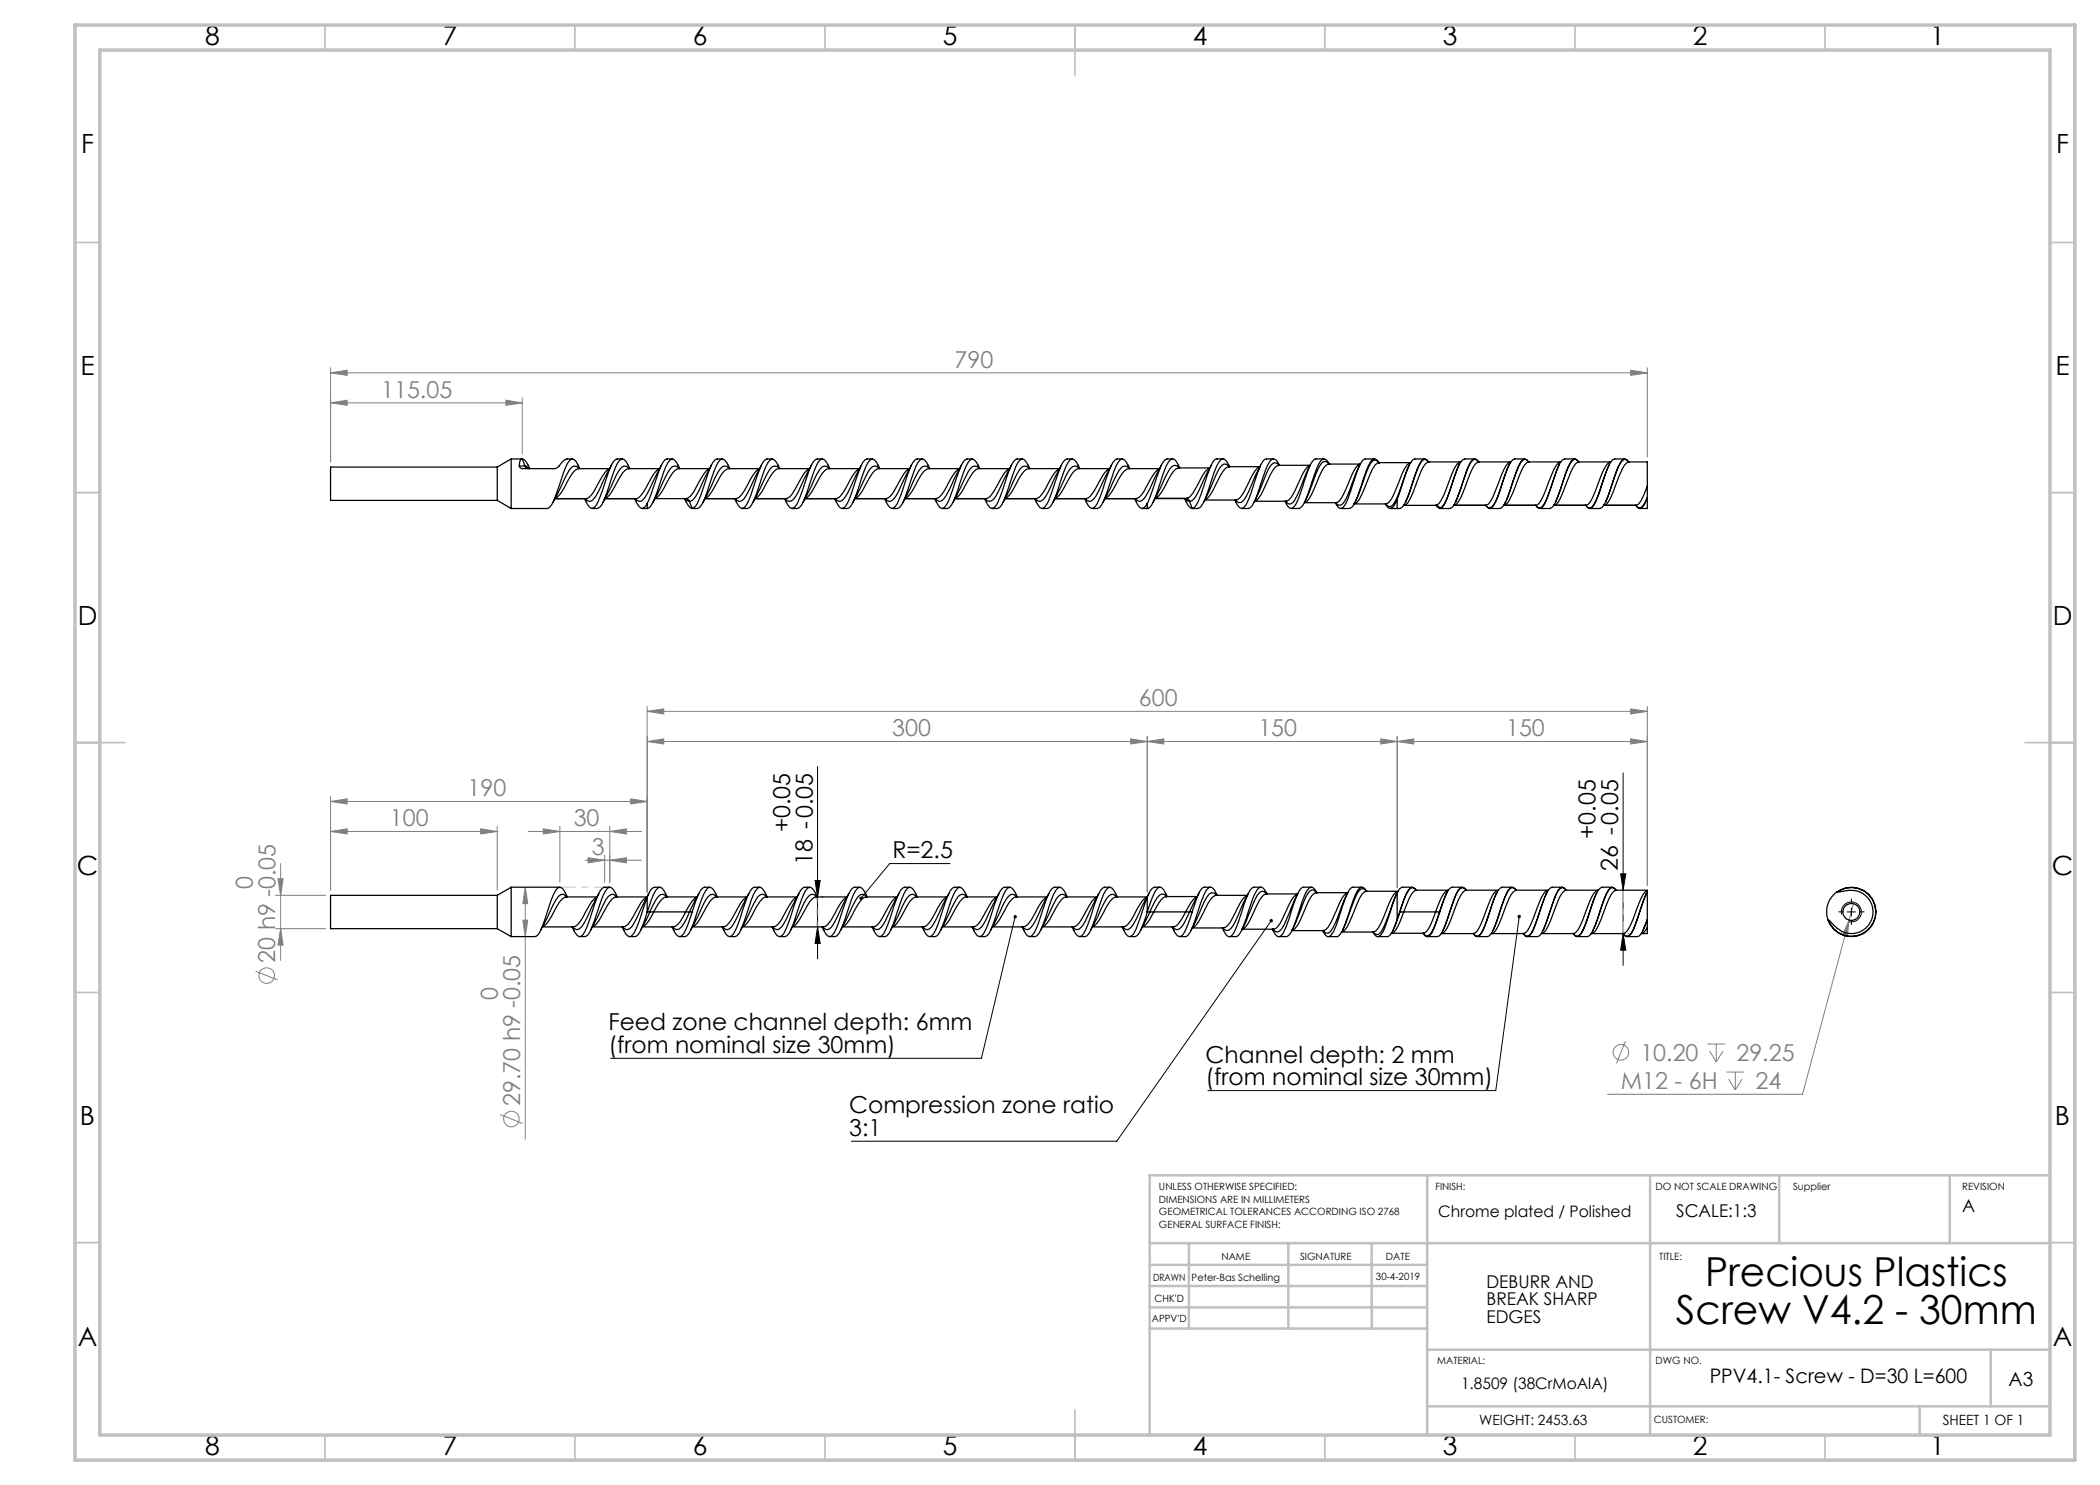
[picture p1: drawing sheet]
<svg xmlns="http://www.w3.org/2000/svg" width="420mm" height="297mm" viewBox="0 0 420 297" stroke-linecap="round" stroke-linejoin="round" font-family="sans-serif">
<g fill="none" stroke="#808080" stroke-width=".2">
<path d="M66.1 74.6l3.3-.6v1.1zM66.1 73.6v18.8M66.1 74.6h263.4M104.5 79.5v11.3M326.1 74l3.4 .6-3.4 .5zM329.5 73.6v17.8M66.1 80.6l3.3-.6v1.1zM66.1 80.6h38.4M101.2 80l3.3 .6-3.3 .5zM66.1 159.3v18.7M126.2 159.8l3.2 .5-3.2 .5zM129.4 148.3l3.4-.5v1z"/>
<path d="M129.4 148.3h200.1M129.4 142.3l3.4-.5v1zM129.4 141.3v37.1M129.4 142.3h200.1M226.1 147.8l3.3 .5-3.3 .5zM229.4 148.3l3.4-.5v1zM229.4 147.3v31.1M276.2 147.8l3.2 .5-3.2 .5zM279.4 148.3l3.4-.5v1zM279.4 147.3v30.2M326.1 147.8l3.4 .5-3.4 .5zM326.1 141.8l3.4 .5-3.4 .5z"/>
<path d="M329.5 141.3v35.8M55.1 179.1h10M55.6 175.8h1l-.5 3.3zM56.1 172.7v19.4M66.1 166.3l3.3-.5v1zM66.1 160.3l3.3-.5v1zM66.1 166.3h33.3M66.1 160.3h63.3M96.1 165.8l3.3 .5-3.3 .5zM99.4 165.3v12.7M105.1 177.4l.5 3.3h-1zM105.1 177.4v50.4"/>
<path d="M105.6 166.3h22.7M108.7 165.8l3.3 .5-3.3 .5zM112 165.3v11.2M117.1 172h11.2M117.6 171.6l3.3 .4-3.3 .6zM120.9 171.1v5.4M122 166.3l3.3-.5v1zM122 172l3.3-.4v1zM122 165.3v11.2M51.1 194.2l4.5 1.8M55.1 185.7h10M56.1 185.7l.5 3.3h-1z"/>
<path d="M104.6 184h1l-.5 3.3zM369.8 184l-.3 3.4-1-.3zM370.7 180.8l-10.2 38.1h-39M325.1 208.2l-1.8 4.5M341.5 208.8h3.5M341.9 210.2l1.4 2.2M343.3 208.8v3.6M344.6 210.2l-1.3 2.2M345.3 214.4h3.5M345.7 215.8l1.4 2.2M347.1 214.4v3.6M348.4 215.8l-1.3 2.2"/>
<path d="M100 222.9l4.5 1.8"/>
<circle cx="53.3" cy="195.1" r="1.55"/>
<circle cx="324.2" cy="210.5" r="1.55"/>
<circle cx="102.3" cy="223.8" r="1.56"/>
</g>
<g fill="none" stroke="#000" stroke-width=".2">
<path d="M163.5 153.3v38.5M324.6 154.6v38.5M163 176.1h1l-.5 3.3zM164.4 179.4h.1M190 172.7h-12.1l-5.7 7M324.1 174.8h1.1l-.6 3.2zM325.6 178h.1M163.5 185.4l.5 3.3h-1zM164.4 185.4h.1M203 183.3l-6.7 28.4h-74.2M254.2 184.1l-30.9 44.1h-53M303.8 183.3l-4.6 34.8h-57.6"/>
<path d="M324.6 186.7l.6 3.3h-1.1zM325.6 186.7h.1M368.3 182.9a2 2 0 0 1 1.8-2.5 2 2 0 0 1 2.2 2.2 2 2 0 0 1-2.6 1.7M369.4 182.4h1.7M370.3 181.6v1.6"/>
</g>
<path d="M324.6 186.7v-8.7" fill="none" stroke="#c0c0c0" stroke-width=".2" stroke-dasharray="15.2 1.3 1.3 1.3" stroke-dashoffset="12.8"/>
<path d="M163.4 179.4v6" fill="none" stroke="#c0c0c0" stroke-width=".2" stroke-dasharray="15.2 1.3 1.3 1.3" stroke-dashoffset="14.1"/>
<path d="M112 177.4h10" fill="none" stroke="#c0c0c0" stroke-width=".2" stroke-dasharray="15.2 1.3 1.3 1.3" stroke-dashoffset="12.1"/>
<g fill="none" stroke="#c0c0c0" stroke-width=".35">
<path d="M65 5v5M115 5v5M165 5v5M215 5v10M265 5v5M315 5v5M365 5v5M15 48.5h5M410 48.5h5M15 98.5h5M410 98.5h5M15 148.5h10"/>
<path d="M405 148.5h10M15 198.5h5M410 198.5h5M15 248.5h5M410 248.5h5M65 287v5M115 287v5M165 287v5M215 282v10M265 287v5M315 287v5M365 287v5"/>
</g>
<g fill="none" stroke="#c0c0c0" stroke-width=".5">
<path d="M285.4 235.1v51.8M330 235.1v52M355.8 235.1v13.5M390 235.1v13.5M409.9 235.1h-180v51.9M229.9 248.6h180M229.9 257.2h55.5M229.9 253h55.5M237.8 248.6v17.1M257.7 248.6v17.1M274.3 248.6l.1 17.1M229.9 265.7h55.5"/>
<path d="M229.9 261.5h55.5M285.4 269.9h124.6M398.1 269.9v11.4M285.4 281.3h124.5M383.9 281.3v5.7"/>
</g>
<path d="M15 5h400v287h-400zM20 10h390v277h-390z" fill="none" stroke="#c0c0c0" stroke-width=".7"/>
<path d="M368.6 182.4h-.8M370.3 180.7v-.9M370.3 184v.9M372 182.4h.8" fill="none" stroke="#000" stroke-width=".2" stroke-dasharray="15.2 1.3 1.3 1.3"/>
<g fill="#000">
<path d="M163 176.1h1l-.5 3.3zM163.5 185.4l.5 3.3h-1z"/>
<path d="M254 183.9a.33 .33 0 0 0 0 .5 .33 .33 0 0 0 .5 0 .33 .33 0 0 0-.1-.5l-.2 .2 .2-.2zM202.8 183.1a.34 .34 0 0 0 0 .5 .34 .34 0 0 0 .5-.1 .34 .34 0 0 0-.2-.5l-.1 .3 .1-.3zM172 179.4l-.1 .1 .1 .4 .2-.2-.2 .2a.34 .34 0 0 0 .5 0 .34 .34 0 0 0 0-.5 .34 .34 0 0 0-.5 0zM303.6 183a.35 .35 0 0 0 0 .6 .35 .35 0 0 0 .5-.1 .35 .35 0 0 0-.2-.5l-.1 .3 .1-.3z"/>
<path d="M324.6 186.7l.6 3.3h-1.1zM324.1 174.8h1.1l-.6 3.2z"/>
</g>
<g fill="#808080">
<path d="M108.7 165.8l3.3 .5-3.3 .5zM122 166.3l3.3-.5v1z"/>
<path d="M96.1 165.8l3.3 .5-3.3 .5zM66.1 166.3l3.3-.5v1zM122 172l3.3-.4v1zM117.6 171.6l3.3 .4-3.3 .6zM101.2 80l3.3 .6-3.3 .5zM66.1 80.6l3.3-.6v1.1z"/>
<path d="M66.1 160.3l3.3-.5v1zM126.2 159.8l3.2 .5-3.2 .5zM129.4 148.3l3.4-.5v1zM226.1 147.8l3.3 .5-3.3 .5zM369.8 184l-1.3 3.1 1 .3z"/>
<path d="M66.1 74.6l3.3-.6v1.1zM326.1 74l3.4 .6-3.4 .5z"/>
<path d="M276.2 147.8l3.2 .5-3.2 .5zM229.4 148.3l3.4-.5v1z"/>
<path d="M279.4 148.3l3.4-.5v1zM326.1 147.8l3.4 .5-3.4 .5z"/>
<path d="M326.1 141.8l3.4 .5-3.4 .5zM129.4 142.3l3.4-.5v1z"/>
<path d="M56.1 185.7l.5 3.3h-1zM55.6 175.8h1l-.5 3.3z"/>
<path d="M105.1 177.4l.5 3.3h-1zM104.6 184h1l-.5 3.3z"/>
</g>
<g fill="none" stroke="#000" stroke-width=".25">
<path d="M99.4 93.4v6.7M99.4 93.4h-33.3v6.7h33.3M102.2 91.8v9.9M102.2 91.8h2.3M102.2 91.8l-2.8 1.6M103.9 93.2h1.1M104.5 91.8a2.84 2.84 0 0 1 1.5 1.9M104.5 91.8a.79 .79 0 0 0-.6 .9v.5M104.5 91.8l.5 1.4M105 93.2a.76 .76 0 0 0 .8 .5M105 93.2l.9 .5M111 99.7a2.35 2.35 0 0 0 1.4-1.5l.6-.9a12 12 0 0 1 2-3.3l.7-.3 6.2 .1a5.3 5.3 0 0 0-2.1 2.5 7.8 7.8 0 0 1-2.4 3.4h-6.4"/>
<path d="M111.4 99l-.8 1.5M114.5 91.8a2.46 2.46 0 0 0-2.8 1.5l-.8 .4h-6.5l-.4-.1-.1-.4M115.9 93.7l-.6-.4-.5-.1a6.1 6.1 0 0 0-2.1 3.1l-1.3 2.7M116 93.7l-.7-1.3-.4-.5-.4-.1a2.3 2.3 0 0 0-1.4 1.8l-1.6 4.6a9.2 9.2 0 0 1-1.6 3.3l-.4 .2M121 99.7a2.25 2.25 0 0 0 1.4-1.5l1.1-1.9a4.7 4.7 0 0 1 2.1-2.5h6.3a4.9 4.9 0 0 0-2 2.5 8.7 8.7 0 0 1-2.4 3.4h-6.5M122.3 93l-1.7 3.3a9.7 9.7 0 0 1-2.4 3.9l-.3 .1-.5-.2-.3-.4M124.5 91.8h-1.1a2.3 2.3 0 0 0-1.4 1.8l-1.5 4.6a10 10 0 0 1-1.6 3.3l-.4 .2a1.81 1.81 0 0 1-1.2-1.3l-.4-.7M125.9 93.7l-.6-.4-.5-.1a5.6 5.6 0 0 0-2.1 3.1l-2.1 4.2M126 93.7a2.84 2.84 0 0 0-1.5-1.9 2.3 2.3 0 0 0-1.5 1.8l-1.5 4.6a9.2 9.2 0 0 1-1.6 3.3l-.4 .2M126.9 99.7l.4 .7a1.81 1.81 0 0 0 1.2 1.3l.4-.2 .5-.8M131 99.7h6.1M131.4 99l-.8 1.5"/>
<path d="M132.3 93l-1.7 3.3a10.8 10.8 0 0 1-2.4 3.9l-.3 .1-.5-.2-.4-.4M134.5 91.8h-1.2a3.6 3.6 0 0 0-1.5 2.4l-2.4 6.5M135.6 93.1l-.7-1.1-.4-.2a3.4 3.4 0 0 0-1.7 2.5l-1.2 3.7a10.4 10.4 0 0 1-1.7 3.5l-.4 .2h-1.1M135.6 93l.4 .7M135.9 93.7a1.02 1.02 0 0 0-1.8 0l-.8 1.3-1.9 4M136.9 99.7a3.1 3.1 0 0 0 1.5 2M137.1 99.7l.8 .6M137.1 99.7l.6 .3 .2 .3M141.4 99l-.8 1.5M141.9 93.8a5.5 5.5 0 0 0-2.3 2.9l-.4 .8a3.7 3.7 0 0 1-2.1 2.2M141.9 93.7h-6.2a2.69 2.69 0 0 0-1.6 1.5l-1.2 2.3a5 5 0 0 1-1.8 2.2M142.3 93l-2.3 4.6a6 6 0 0 1-1.7 2.6l-.4 .1"/>
<path d="M144.5 91.8a1.79 1.79 0 0 0-2.3 1.4l-2.1 6a3.8 3.8 0 0 1-1.7 2.5M145.6 93.1l-.7-1.1-.4-.2-.5 .2a11.9 11.9 0 0 0-2 4.7l-.5 1.3a8.9 8.9 0 0 1-1.6 3.5l-.4 .2h-1.1M145.6 93l.4 .7M145.9 93.7a1.04 1.04 0 0 0-1.8 0l-.8 1.3-1.9 4M151.4 99l-.8 1.5M151.9 93.8a5.3 5.3 0 0 0-2.3 2.9l-.4 .8a5.6 5.6 0 0 1-1.6 2.1l-6.6 .1M151.9 93.7h-6.1a2.62 2.62 0 0 0-1.7 1.5l-1.3 2.3a5.3 5.3 0 0 1-1.7 2.2h-.1M152.3 93l-2.3 4.6a6.5 6.5 0 0 1-1.7 2.6 1.01 1.01 0 0 1-1.3-.5M154.4 91.8a1.74 1.74 0 0 0-2.2 1.4l-2.1 6a4 4 0 0 1-1.7 2.5 3.1 3.1 0 0 1-1.5-2M155.6 93.1l-.7-1.1-.5-.2a3.5 3.5 0 0 0-1.6 2.5l-1.2 3.7a10.4 10.4 0 0 1-1.7 3.5l-.4 .2h-1.1M155.6 93l.4 .7M155.9 93.7a1.02 1.02 0 0 0-1.8 0l-.8 1.3-1.9 4"/>
<path d="M161.4 99l-.8 1.5M161.9 93.8a2.59 2.59 0 0 0-1.4 1.4l-1.3 2.3a3.7 3.7 0 0 1-2.1 2.2h-6.1M161.9 93.7h-6.1a2.69 2.69 0 0 0-1.7 1.5l-1.3 2.3a3.3 3.3 0 0 1-1.7 2.2M162.3 93l-2.3 4.6a5.6 5.6 0 0 1-1.7 2.6 1.05 1.05 0 0 1-1.3-.5M164.5 91.8a1.79 1.79 0 0 0-2.3 1.4l-2.1 6a3.8 3.8 0 0 1-1.7 2.5 3 3 0 0 1-1.5-2M165.6 93.1l-.7-1.1-.4-.2-.5 .2a11.9 11.9 0 0 0-2 4.7l-.5 1.3a8.9 8.9 0 0 1-1.6 3.5l-.4 .2h-1.1M165.6 93l.4 .7M165.9 93.7a1.04 1.04 0 0 0-1.8 0l-.8 1.3-1.9 4M171.4 99l-.8 1.5M171.9 93.8a5.3 5.3 0 0 0-2.2 2.9l-.5 .8a4 4 0 0 1-2.1 2.2h-6.1M171.9 93.7h-6.1a2.62 2.62 0 0 0-1.7 1.5l-1.3 2.3a5.3 5.3 0 0 1-1.7 2.2h-.1M172.3 93l-2.3 4.6a6.5 6.5 0 0 1-1.7 2.6 1.01 1.01 0 0 1-1.3-.5"/>
<path d="M174.4 91.8a1.74 1.74 0 0 0-2.2 1.4l-2.1 6a4 4 0 0 1-1.7 2.5 3.3 3.3 0 0 1-1.5-2M175.6 93.1l-.7-1.1-.5-.2a3.5 3.5 0 0 0-1.6 2.5l-1.2 3.7a10.4 10.4 0 0 1-1.7 3.5l-.4 .2h-1.1M175.6 93l.4 .7M175.9 93.7a1.02 1.02 0 0 0-1.8 0l-.8 1.3-1.9 4M181.4 99l-.8 1.5M181.9 93.8a2.59 2.59 0 0 0-1.4 1.4l-1.3 2.3a3.7 3.7 0 0 1-2.1 2.2h-6.1M181.9 93.7h-6.1a2.49 2.49 0 0 0-1.7 1.5l-1.3 2.3a3.3 3.3 0 0 1-1.7 2.2M182.3 93l-2.3 4.6a5.6 5.6 0 0 1-1.7 2.6 1.01 1.01 0 0 1-1.3-.5M184.5 91.8a1.79 1.79 0 0 0-2.3 1.4l-2.1 6a3.8 3.8 0 0 1-1.7 2.5 3 3 0 0 1-1.5-2M185.6 93l.4 .7M185.6 93.1l-.7-1.1-.4-.2a3.2 3.2 0 0 0-1.7 2.5l-1.3 3.7a8.9 8.9 0 0 1-1.6 3.5l-.4 .2h-1.1M185.9 93.7a1.04 1.04 0 0 0-1.8 0l-.8 1.3-1.9 4"/>
<path d="M191.4 99l-.8 1.5M191.9 93.8a5.5 5.5 0 0 0-2.3 2.9l-.4 .8a4 4 0 0 1-2.1 2.2h-6.1M191.9 93.7h-6.1a2.62 2.62 0 0 0-1.7 1.5l-1.3 2.3a5.3 5.3 0 0 1-1.7 2.2h-.1M192.3 93l-2.3 4.6a6.5 6.5 0 0 1-1.7 2.6 1.01 1.01 0 0 1-1.3-.5M194.5 91.8a1.74 1.74 0 0 0-2.3 1.4l-1.7 4.8a8.1 8.1 0 0 1-1.7 3.6l-.4 .1a3.3 3.3 0 0 1-1.5-2M195.6 93.1l-.7-1.1-.4-.2a3.5 3.5 0 0 0-1.7 2.5l-1.2 3.7a9.5 9.5 0 0 1-1.7 3.5l-.4 .2h-1.1M195.6 93l.4 .7M195.9 93.7a1.02 1.02 0 0 0-1.8 0l-.8 1.3-1.9 4M201.4 99l-.8 1.5M201.9 93.8a2.59 2.59 0 0 0-1.4 1.4l-1.3 2.3a5.6 5.6 0 0 1-1.6 2.1l-6.6 .1M201.9 93.7h-6.1a2.49 2.49 0 0 0-1.7 1.5l-1.3 2.3a3.3 3.3 0 0 1-1.7 2.2M202.3 93l-2.3 4.6a5.6 5.6 0 0 1-1.7 2.6 1.01 1.01 0 0 1-1.3-.5"/>
<path d="M204.5 91.8h-1.1a3.5 3.5 0 0 0-1.6 2.5l-1.7 4.9a3.8 3.8 0 0 1-1.7 2.5 3 3 0 0 1-1.5-2M205.6 93l.4 .7M205.6 93.1l-.7-1.1-.4-.2a3.2 3.2 0 0 0-1.7 2.5l-1.3 3.7a8.9 8.9 0 0 1-1.6 3.5l-.4 .2h-1.1M205.8 93.7a.99 .99 0 0 0-1.6 0l-.9 1.3-1.9 4M206.9 99.7l.4 .8M211.4 99l-.8 1.5M211.5 94.5l-1.5 3.1a6.5 6.5 0 0 1-1.6 2.6 1.01 1.01 0 0 1-1.4-.5M211.9 93.8a5.5 5.5 0 0 0-2.3 2.9l-.4 .8a4 4 0 0 1-2 2.2h-6.2M211.9 93.7h-6.2a4.7 4.7 0 0 0-2.4 3l-.5 .8a5.3 5.3 0 0 1-1.7 2.2h-.1M212.3 93l-.8 1.5M214.5 91.8a1.79 1.79 0 0 0-2.3 1.4l-1.7 4.8a8.1 8.1 0 0 1-1.7 3.6l-.4 .1-.4-.2-.7-1.1M215.6 93.1l-.7-1.1-.4-.2a3.5 3.5 0 0 0-1.7 2.5l-1.2 3.7a9.5 9.5 0 0 1-1.7 3.5l-.4 .2h-1.1"/>
<path d="M215.6 93l.4 .7M215.9 93.7a1.02 1.02 0 0 0-1.8 0l-.8 1.3-1.9 4M221 99.7h6.1M221.4 99l-.8 1.5M221.9 93.8a3.3 3.3 0 0 0-1.8 2.2l-.9 1.5a5.6 5.6 0 0 1-1.6 2.1l-6.6 .1M221.9 93.7h-6.1a2.49 2.49 0 0 0-1.7 1.5l-1.3 2.3a4.6 4.6 0 0 1-1.7 2.2h-.1M222.3 93l-2.3 4.6a5.6 5.6 0 0 1-1.7 2.6 1.01 1.01 0 0 1-1.3-.5M224.5 91.8h-1.1a3.5 3.5 0 0 0-1.6 2.5l-1.7 4.9a4.2 4.2 0 0 1-1.7 2.5 3 3 0 0 1-1.5-2M225.6 93.1l-.7-1.1-.4-.2a3.4 3.4 0 0 0-1.7 2.5l-1.3 3.7a10.4 10.4 0 0 1-1.6 3.5l-.4 .2h-1.1M225.6 93l.4 .7M225.8 93.7a.99 .99 0 0 0-1.6 0l-.9 1.3-1.9 4M226.9 99.7l.4 .8"/>
<path d="M231 99.7h6.1M231.1 99.7h6.4l-.2 .1M231.5 94.5l-1.5 3.1a4.6 4.6 0 0 1-2.1 2.7l-.4-.1-.5-.5M231.9 93.8a5.5 5.5 0 0 0-2.3 2.9l-.4 .8a3.8 3.8 0 0 1-2 2.2M231.9 93.7h-6.2a4.7 4.7 0 0 0-2.4 3l-.5 .8a5 5 0 0 1-1.7 2.2M232.3 93l-.8 1.5M234.5 91.8h-1.1a3.2 3.2 0 0 0-1.6 2.5l-2.4 6.4M235.8 93.6l-.4-.4-.5-.1-.5 .2a26.3 26.3 0 0 0-2.9 5.6l-.9 1.6M235.8 93.6h6.1M235.8 93.6a1.89 1.89 0 0 0-1.6 1.4l-1 1.8a5.7 5.7 0 0 1-2.2 2.9M236 93.6l-.4-.8a1.01 1.01 0 0 0-.7-.9 1.01 1.01 0 0 0-1 .3 30.2 30.2 0 0 0-2.7 6.9 5.5 5.5 0 0 1-1.5 2.5l-.3 .1M236.9 99.7a3 3 0 0 0 1.5 2"/>
<path d="M237 99.7l.5 .5 .4 .1M237.1 99.7l.7 .3 .1 .3M241.9 93.7a3.8 3.8 0 0 0-1.8 2.1l-.5 1a7.2 7.2 0 0 1-2 2.8l-.5 .1M242.3 93l-1.9 3.8a8.4 8.4 0 0 1-2 3.3l-.5 .2M244.6 91.8h-1.2a1.76 1.76 0 0 0-1.3 1.4l-1.7 5.2a6 6 0 0 1-1.8 3.3h-.2M245.8 93.3h.1M245.8 93.3h6.2M245.8 93.4a2.24 2.24 0 0 0-1.7 1.6l-1 2a5.6 5.6 0 0 1-2.1 2.9M245.8 93.3l-.5-.5h-.5a5.4 5.4 0 0 0-2 3.1l-2.1 4.5M245.9 93.3a2.13 2.13 0 0 0-1.3-1.5 3.2 3.2 0 0 0-1.6 2.3l-1.2 3.7a9.3 9.3 0 0 1-1.8 3.7l-.4 .2M251.3 99.6l-.5 .8M252 93.4a2.54 2.54 0 0 0-1.5 1.6l-1 2a6.4 6.4 0 0 1-2 2.9l-.3 .1"/>
<path d="M252.1 93l-1.8 4.1a8.1 8.1 0 0 1-2 3.4h-.5l-.7-.5M254.7 91.8h-1.4a2.16 2.16 0 0 0-1.3 1.6l-.5 1.1a29.5 29.5 0 0 1-2.6 6.8 .79 .79 0 0 1-.8 .3 .79 .79 0 0 1-.6-.6l-.5-1M255.8 93.1h6.2M255.8 93.1a2.97 2.97 0 0 0-1.8 1.9l-.8 1.9a6.7 6.7 0 0 1-2.2 3.4h-.1M255.8 93.1h.1M255.8 93.1l-.8-.6-.4 .2a7.3 7.3 0 0 0-1.8 3.1l-1.5 3.7M255.9 93.1l-.4-.7a.87 .87 0 0 0-.9-.6 .87 .87 0 0 0-.8 .7l-.6 1.4-1.7 4.8a4.5 4.5 0 0 1-1.8 3M262 93.1a2.91 2.91 0 0 0-1.6 1.9l-.9 1.9a7.3 7.3 0 0 1-2.1 3.4l-.3-.1M262 93l-.8 1.8-1.3 3.3a4.9 4.9 0 0 1-1.8 2.7h-.4l-.6-.5M264.8 91.8h-1.7a3.6 3.6 0 0 0-1.5 2.3l-.2 .4a29.1 29.1 0 0 1-2.6 6.8l-.4 .3a1.58 1.58 0 0 1-1.4-1.3M265.7 92.8l-.2-.3-.4-.2h-.4a4.9 4.9 0 0 0-1.5 2.5l-2.3 5.6M265.8 92.8h.1"/>
<path d="M265.8 92.8h6.3M265.8 92.8a2.2 2.2 0 0 0-1.5 1.5l-1.5 3.6a6.6 6.6 0 0 1-1.6 2.5l-.3 .1M265.9 92.8a.99 .99 0 0 0-.8-.9 .99 .99 0 0 0-1.1 .5l-.9 1.8-1.4 4.3a6.5 6.5 0 0 1-1.7 3.1l-.2 .1M271.7 93.6l-1.8 4.4a7.1 7.1 0 0 1-1.5 2.9l-.4 .2-.4-.1-.5-.5M272 93l-.3 .6M272.1 92.8a1.95 1.95 0 0 0-1.4 1.5l-1.5 3.6a6.6 6.6 0 0 1-1.6 2.5l-.5 .1M274.9 91.8h-1.8a2.59 2.59 0 0 0-1.5 1.9l-.1 .4a41.3 41.3 0 0 1-2.6 7.1 .77 .77 0 0 1-.8 .5 .77 .77 0 0 1-.7-.6l-.3-.6M275.8 92.5h.1M275.8 92.5l-.2 .1a7 7 0 0 0-2.1 3.6 16.6 16.6 0 0 1-2.1 4.3l-.6 .3h6.3M275.8 92.5h6.4M275.8 92.6l-.5-.5-.4-.1a3.4 3.4 0 0 0-1.6 2.3l-2.3 6.1M275.8 92.6a.93 .93 0 0 0-.9-.8 .93 .93 0 0 0-.9 .8l-.8 1.7-1.2 3.7a9.8 9.8 0 0 1-1.7 3.5l-.5 .2"/>
<path d="M279.4 99.8a3.3 3.3 0 0 1-1.2 1.9 1.15 1.15 0 0 1-1.1-.9M279.4 99.8v1.9M281.9 93l-1.8 4.6a8.1 8.1 0 0 1-1.9 3.7h-.4l-.7-.6M282.2 92.6h-.3a7 7 0 0 0-2 3.6 15.1 15.1 0 0 1-2.2 4.3l-.6 .2M284.9 91.8h-1.9a3.6 3.6 0 0 0-1.7 2.5l-1.9 5.5M285.7 92.4l-.7-.5h-.3a13.4 13.4 0 0 0-2.4 5.3l-1.1 2.9M285.7 92.4h6.4M285.7 92.4l-.3-.4-.5-.2a3.5 3.5 0 0 0-1.6 2.5l-1.3 3.7a9.5 9.5 0 0 1-1.6 3.5l-.4 .2h-2M285.7 92.4a2.2 2.2 0 0 0-1.4 1.8l-1.6 4a6 6 0 0 1-1.6 2.8l-.4 .1h6.4M285.7 92.4h.1M291.8 93l-.1 .1M291.9 92.8l-.9 2.1-1.1 3.5a7.2 7.2 0 0 1-1.6 3.1l-.4 .1"/>
<path d="M292.1 92.4a2.26 2.26 0 0 0-1.4 1.8l-1.6 4a7 7 0 0 1-1.6 2.7l-.4 .2M295 91.8h-2.1a3.2 3.2 0 0 0-1.6 2.5l-1.3 3.7a8.9 8.9 0 0 1-1.6 3.5l-.5 .2M295.7 92.5l-.5-.6h-.4a4.4 4.4 0 0 0-1.5 2.5l-2.2 6M295.8 92.4a1.8 1.8 0 0 0-1.4 1.4l-1.5 4a6.4 6.4 0 0 1-1.8 3.1l-.3 .2h6.3M295.8 92.4h6.3a2.06 2.06 0 0 0-1.3 1.4l-1.6 4a8.8 8.8 0 0 1-1.5 3l-.6 .2M295.8 92.4l-.4-.4-.4-.2a3.4 3.4 0 0 0-1.7 2.5l-1.3 3.7a10.4 10.4 0 0 1-1.6 3.5l-.5 .2h-2M295.8 92.4h.1M301.8 93v.1M301.8 93.1l-1.8 4.8a7.3 7.3 0 0 1-1.9 3.7h-.4l-.6-.6M302 92.6l-.2 .4M304.9 91.8h-2a3.5 3.5 0 0 0-1.6 2.5l-1.3 3.7a9.5 9.5 0 0 1-1.7 3.5l-.3 .2-.5-.2-.4-.5M305.8 92.4h6.3a2.75 2.75 0 0 0-1.5 1.9l-1.6 4.1a5.6 5.6 0 0 1-1.6 2.6h-.3"/>
<path d="M305.8 92.4l-.4-.4-.4-.1-.4 .1a15.9 15.9 0 0 0-2.4 5.4l-.9 2.6M305.8 92.4l-.4-.4-.5-.2a3.5 3.5 0 0 0-1.6 2.5l-1.3 3.7a9.5 9.5 0 0 1-1.6 3.5l-.5 .2h-1.9M305.8 92.4a2.75 2.75 0 0 0-1.6 1.9l-1.6 4.1a6 6 0 0 1-1.5 2.6M305.8 92.4h.1M311.7 93.1l-1.9 5.5a6.4 6.4 0 0 1-1.6 2.9l-.4 .1-.4-.2-.3-.4M311.8 93l-.1 .1M311.9 92.9l-.2 .2M315 91.8h-2.1a3.2 3.2 0 0 0-1.6 2.5l-1.3 3.7a8.9 8.9 0 0 1-1.6 3.5l-.5 .2-.4-.2-.4-.5M315.7 92.4l-.6-.5h-.4a5.6 5.6 0 0 0-1.5 2.7l-2 5.7M315.8 92.4a2.02 2.02 0 0 0-1.4 1.6l-1.6 4a6.2 6.2 0 0 1-1.7 2.9l-.3 .2h6.3M315.8 92.4h6.3a2.4 2.4 0 0 0-1.4 1.6l-1.5 4a7.9 7.9 0 0 1-1.6 2.9l-.5 .1M315.8 92.4l-.4-.4-.4-.2a3.4 3.4 0 0 0-1.7 2.5l-1.3 3.7a10.4 10.4 0 0 1-1.6 3.5l-.4 .2h-2.1"/>
<path d="M315.8 92.4h.1M321.8 93v.1M321.8 93.1l-1.9 5a9.2 9.2 0 0 1-1.5 3.3l-.4 .2-.4-.1-.5-.5M324.9 91.8h-2a3.5 3.5 0 0 0-1.6 2.5l-1.3 3.7a9.5 9.5 0 0 1-1.7 3.5l-.3 .2-.5-.2-.4-.5M325.7 92.4l-.4-.5h-.4a3.5 3.5 0 0 0-1.6 2.3l-2.1 6.1M325.8 92.4a1.62 1.62 0 0 0-1.3 1.3l-2 4.9a4.6 4.6 0 0 1-1.5 2.4l-.3 .1h6.4M325.8 92.4h3.7v4.9M325.8 92.4l-.4-.4-.5-.2a3.5 3.5 0 0 0-1.6 2.5l-1.3 3.7a8.9 8.9 0 0 1-1.6 3.5l-.5 .2h-1.9M325.8 92.4h.1M329.5 99.6l-.7 1.4-.4 .5-.5 .2-.4-.2-.4-.5M329.5 99.6h.1M329.5 99.6v2.1h-1.6"/>
<path d="M329.5 97.3v2.3M329.5 99.6a4.8 4.8 0 0 1-1.3 2h-.4l-.7-.6M329.5 97.3l-.6 1.3a4.6 4.6 0 0 1-1.5 2.4h-.3M99.4 100.1l2.8 1.6M102.2 101.7h7.3M118.4 101.7h1.1M129.4 100.7v1M137.9 100.3l.5 1.4M227.3 100.4l.7 1.1 .4 .2 .4-.1 .6-.9M228.4 101.7h1M229.4 101.7h.1M229.4 100.7v1"/>
<path d="M237.9 100.3l.5 1.4M238.4 101.7h1.2M240.9 100h6.3M247.2 100h.1M248.3 101.7h1.4M250.9 100.3h6.2M257.1 100.3h.1M258.2 101.7h1.6M260.9 100.5h6.3M267.2 100.5h.1M268.1 101.7h1.7M277.1 100.8h.1"/>
<path d="M280.9 100.9l.2 .1M281.2 100.3l-.1 .1M287.1 101.1a.74 .74 0 0 1 .8 .5M287.2 101.1l.3 .4 .4 .1M287.2 101.1h.1M287.9 101.6v.1M290.9 100.9l.2 .1M300.9 100.9l.2 .1M301.1 101l-.4 .1h6.4M301.1 100.4l-.1 .3M310.9 100.9l.2 .1M311.1 100.4h.1"/>
<path d="M320.9 100.9l.2 .1M321.1 100.4h.1M99.4 179.1v6.6M99.4 179.1h-33.3v6.6h33.3M102.2 177.4v9.9M102.2 177.4h9.8M102.2 177.4l-2.8 1.7M113.2 179.4h6.2M113.3 179.4a2.71 2.71 0 0 0-1.9 1.9l-.6 1.1a6.1 6.1 0 0 1-2.3 2.9M113.3 179.4l-.6-.5h-.6a7.6 7.6 0 0 0-2.1 3.5l-1.1 2.2M113.5 179.4l-.4-.7a1.68 1.68 0 0 0-1.2-1.3 3.5 3.5 0 0 0-1.6 2.4l-1.5 4.7a5.2 5.2 0 0 1-1.6 2.8h-5M119.4 179.5a5.8 5.8 0 0 0-2.3 2.9 6.5 6.5 0 0 1-2.1 2.9l-6.5 .1"/>
<path d="M119.8 178.7l-.8 1.5M120.9 177.5a1.63 1.63 0 0 0-1.2 1.4l-2 5.6a5.2 5.2 0 0 1-1.5 2.8 1.47 1.47 0 0 1-1.4-1.2M120.9 177.4h1.1M123.3 179.4l-.6-.5h-.5a5.7 5.7 0 0 0-1.9 2.8l-2.2 4.4M123.5 179.4l-.4-.7a1.81 1.81 0 0 0-1.2-1.3 3.6 3.6 0 0 0-1.6 2.4l-1.6 4.7a5.2 5.2 0 0 1-1.5 2.8h-1.3M129.4 179.5a2.95 2.95 0 0 0-1.6 1.8l-.7 1.1a7.3 7.3 0 0 1-2 2.9l-6.6 .1M129.4 179.4h-6.1a2.8 2.8 0 0 0-1.9 1.9l-.6 1.1a5.6 5.6 0 0 1-2.3 2.9M129.4 179.4a42 42 0 0 1-2.9 7.6l-.3 .3a1.41 1.41 0 0 1-1.4-1.2M129.4 179.4v3.1M129.8 178.7l-.8 1.5M130.9 177.5h-.3l-.4 .4-.8 1.5M130.9 177.4h1.1"/>
<path d="M133.4 179.4a.99 .99 0 0 0-1.7-.1l-.9 1.3-.8 1.8M133.5 179.4a3.4 3.4 0 0 0-1.5-2 3.4 3.4 0 0 0-1.7 2.5l-.8 2.5M139.4 179.5a5.5 5.5 0 0 0-2.3 2.9M139.4 179.4h-6.2a2.69 2.69 0 0 0-1.6 1.5l-.9 1.5M139.8 178.7l-1.9 3.7M142 177.4a1.79 1.79 0 0 0-2.3 1.5l-1.3 3.5M143.4 179.4a1.04 1.04 0 0 0-1.8-.1l-.8 1.3-2.7 5.5M143.5 179.4a3.1 3.1 0 0 0-1.5-2 3.5 3.5 0 0 0-1.7 2.5l-1.3 3.8a8.9 8.9 0 0 1-1.6 3.5l-1.5 .1M149.4 179.4h-6.1a2.49 2.49 0 0 0-1.7 1.5l-1.3 2.3a4.1 4.1 0 0 1-1.8 2.1M149.4 179.5a3.3 3.3 0 0 0-1.8 2.1l-.9 1.6a5.6 5.6 0 0 1-1.6 2.1l-6.6 .1M149.8 178.7l-2.3 4.6a6.5 6.5 0 0 1-1.7 2.5 1.01 1.01 0 0 1-1.3-.4M152 177.4h-1.1a3.1 3.1 0 0 0-1.5 2l-1.4 4.3a9.5 9.5 0 0 1-1.7 3.5l-.4 .1a2.81 2.81 0 0 1-1.5-1.9"/>
<path d="M153.4 179.4a1.02 1.02 0 0 0-1.8-.1l-.8 1.3-2.7 5.5M153.5 179.4a3.2 3.2 0 0 0-1.5-2 3.4 3.4 0 0 0-1.7 2.5l-1.3 3.8a10.4 10.4 0 0 1-1.6 3.5l-1.5 .1M159.4 179.5a5.5 5.5 0 0 0-2.3 2.9l-.4 .8a3.7 3.7 0 0 1-2.1 2.2h-6.1M159.4 179.4h-6.2a2.69 2.69 0 0 0-1.6 1.5l-1.2 2.3a4.5 4.5 0 0 1-1.9 2.1M159.8 178.7l-2.3 4.6a4.6 4.6 0 0 1-2.1 2.6l-.4-.1-.5-.4M162 177.4a1.79 1.79 0 0 0-2.3 1.5l-1.7 4.8a10.4 10.4 0 0 1-1.6 3.5l-.5 .1a2.81 2.81 0 0 1-1.5-1.9M163.4 179.4a1.04 1.04 0 0 0-1.8-.1l-.8 1.3-2.7 5.5M163.5 179.4a3.1 3.1 0 0 0-1.5-2l-.5 .2a11.9 11.9 0 0 0-2 4.8l-.5 1.3a8.9 8.9 0 0 1-1.6 3.5l-1.5 .1M169.4 179.5a5.3 5.3 0 0 0-2.3 2.9l-.4 .8a5.6 5.6 0 0 1-1.6 2.1l-6.6 .1M169.4 179.4h-6.1a2.49 2.49 0 0 0-1.7 1.5l-1.3 2.3a4.5 4.5 0 0 1-1.8 2.1M169.8 178.7l-2.3 4.6a6.5 6.5 0 0 1-1.7 2.5 1.01 1.01 0 0 1-1.3-.4M172 177.4h-1.1a3.1 3.1 0 0 0-1.5 2l-1.4 4.3a8.9 8.9 0 0 1-1.7 3.5l-.4 .1a2.91 2.91 0 0 1-1.5-1.9"/>
<path d="M173.4 179.4a1.02 1.02 0 0 0-1.8-.1l-.8 1.3-2.7 5.5M173.5 179.4a3.2 3.2 0 0 0-1.5-2 3.4 3.4 0 0 0-1.7 2.5l-1.2 3.8a10.4 10.4 0 0 1-1.7 3.5l-.4 .1h-1.1M179.4 179.5a5.5 5.5 0 0 0-2.3 2.9l-.4 .8a3.7 3.7 0 0 1-2.1 2.2h-6.1M179.4 179.4h-6.2a2.69 2.69 0 0 0-1.6 1.5l-1.2 2.3a4.5 4.5 0 0 1-1.9 2.1M179.8 178.7l-2.3 4.6a5.6 5.6 0 0 1-1.7 2.5 1.05 1.05 0 0 1-1.3-.4M182 177.4a1.79 1.79 0 0 0-2.3 1.5l-1.7 4.8a10.4 10.4 0 0 1-1.6 3.5l-.5 .1a2.81 2.81 0 0 1-1.5-1.9M183.4 179.4a1.04 1.04 0 0 0-1.8-.1l-.8 1.3-2.7 5.5M183.5 179.4a3.1 3.1 0 0 0-1.5-2l-.5 .2a11.9 11.9 0 0 0-2 4.8l-.5 1.3a8.9 8.9 0 0 1-1.6 3.5l-1.5 .1M189.4 179.5a5.3 5.3 0 0 0-2.3 2.9l-.4 .8a5.6 5.6 0 0 1-1.6 2.1l-6.6 .1M189.4 179.4h-6.1a2.62 2.62 0 0 0-1.7 1.5l-1.3 2.3a4.5 4.5 0 0 1-1.8 2.1M189.8 178.7l-2.3 4.6a6.5 6.5 0 0 1-1.7 2.5 1.01 1.01 0 0 1-1.3-.4M191.9 177.4a1.74 1.74 0 0 0-2.2 1.5l-1.7 4.8a8.9 8.9 0 0 1-1.7 3.5l-.4 .1a2.91 2.91 0 0 1-1.5-1.9"/>
<path d="M193.4 179.4a1.02 1.02 0 0 0-1.8-.1l-.8 1.3-2.7 5.5M193.5 179.4a3.1 3.1 0 0 0-1.6-2 3.5 3.5 0 0 0-1.6 2.5l-1.2 3.8a10.4 10.4 0 0 1-1.7 3.5l-.4 .1h-1.1M199.4 179.5a2.59 2.59 0 0 0-1.4 1.4l-1.3 2.3a3.7 3.7 0 0 1-2.1 2.2h-6.1M199.4 179.4h-6.1a2.69 2.69 0 0 0-1.7 1.5l-1.3 2.3a4.1 4.1 0 0 1-1.8 2.1M199.8 178.7l-2.3 4.6a5.6 5.6 0 0 1-1.7 2.5 1.05 1.05 0 0 1-1.3-.4M202 177.4a1.79 1.79 0 0 0-2.3 1.5l-1.7 4.8a10.4 10.4 0 0 1-1.6 3.5l-.5 .1a2.81 2.81 0 0 1-1.5-1.9M203.4 179.4a1.04 1.04 0 0 0-1.8-.1l-.8 1.3-2.7 5.5M203.5 179.4a3.1 3.1 0 0 0-1.5-2l-.5 .2a11.9 11.9 0 0 0-2 4.8l-.5 1.3a8.9 8.9 0 0 1-1.6 3.5l-1.5 .1M209.4 179.5a5.3 5.3 0 0 0-2.2 2.9l-.5 .8a4 4 0 0 1-2.1 2.2h-6.1M209.4 179.4h-6.1a2.62 2.62 0 0 0-1.7 1.5l-1.3 2.3a4.5 4.5 0 0 1-1.8 2.1M209.8 178.7l-2.3 4.6a6.5 6.5 0 0 1-1.7 2.5 1.01 1.01 0 0 1-1.3-.4M211.9 177.4a1.74 1.74 0 0 0-2.2 1.5l-1.7 4.8a8.9 8.9 0 0 1-1.7 3.5l-.4 .1-.4-.1-1.1-1.8"/>
<path d="M213.4 179.4a1.02 1.02 0 0 0-1.8-.1l-.8 1.3-2.7 5.5M213.5 179.4a3.1 3.1 0 0 0-1.6-2 3.5 3.5 0 0 0-1.6 2.5l-1.2 3.8a9.5 9.5 0 0 1-1.7 3.5l-.4 .1h-1.1M219.4 179.5a2.59 2.59 0 0 0-1.4 1.4l-1.3 2.3a3.7 3.7 0 0 1-2.1 2.2h-6.1M219.4 179.4h-6.1a2.49 2.49 0 0 0-1.7 1.5l-1.3 2.3a4.1 4.1 0 0 1-1.8 2.1M219.7 178.7l-2.2 4.6a5.6 5.6 0 0 1-1.7 2.5 1.01 1.01 0 0 1-1.3-.4M222 177.4h-1.1a3.1 3.1 0 0 0-1.5 2l-1.4 4.3a10.4 10.4 0 0 1-1.6 3.5l-.5 .1a2.81 2.81 0 0 1-1.5-1.9M223.1 178.7l.4 .7M223.1 178.7l-.7-1.1-.4-.2a3.2 3.2 0 0 0-1.7 2.5l-1.3 3.8a8.9 8.9 0 0 1-1.6 3.5l-1.5 .1M223.3 179.4a.99 .99 0 0 0-1.6-.1l-.9 1.3-1.9 4M229.4 179.5a5.5 5.5 0 0 0-2.3 2.9l-.4 .8a4 4 0 0 1-2.1 2.2h-6.1M229.4 179.4h-6.1a2.62 2.62 0 0 0-1.7 1.5l-1.3 2.3a4.5 4.5 0 0 1-1.8 2.1M229.4 179.4l-1.4 4.3a8.9 8.9 0 0 1-1.7 3.5l-.4 .1-.4-.1-1.1-1.8"/>
<path d="M229.4 179.4v3.1M229.8 178.7l-2.3 4.6a6.5 6.5 0 0 1-1.7 2.5 1.01 1.01 0 0 1-1.3-.4M232 177.4h-1.1a2.85 2.85 0 0 0-1.5 2M233.3 179.3a1.75 1.75 0 0 0-1.6 1.3l-.9 1.8M233.4 179.3l-.5-.4-.5-.1a3.9 3.9 0 0 0-1.9 2.5l-.5 1.1M233.5 179.3l-.8-1.4a.81 .81 0 0 0-.8-.5 .81 .81 0 0 0-.7 .6l-.8 1.6-1 2.8M239.4 179.4a3.8 3.8 0 0 0-1.8 2.1l-.5 .9M239.4 179.3h-6.1M239.8 178.6l-.8 1.5M242.1 177.4h-1.2a1.69 1.69 0 0 0-1.2 1.5l-1.3 3.5M243.3 179.1h.1M243.3 179.1h6.2"/>
<path d="M243.3 179.1a2.1 2.1 0 0 0-1.7 1.6l-1 1.9a5.4 5.4 0 0 1-2.1 2.9M243.3 179.1l-.5-.5-.5-.1a4.9 4.9 0 0 0-2 3l-2.1 4.6M243.4 179.1a2.32 2.32 0 0 0-1.4-1.7 2.65 2.65 0 0 0-1.4 2l-1.6 4.7a7.4 7.4 0 0 1-1.7 3.2h-1.4M249.4 179.1a4.4 4.4 0 0 0-1.9 2.5l-.5 1a6.4 6.4 0 0 1-2 2.9l-.3 .1M249.7 178.7l-1.9 4a7.6 7.6 0 0 1-2 3.3l-.5 .1-.7-.5M252.2 177.4h-1.4a3.3 3.3 0 0 0-1.6 2.5l-1.7 5a4.1 4.1 0 0 1-1.5 2.4 1.65 1.65 0 0 1-1.3-1.2l-.2-.5M253.4 178.8a1.96 1.96 0 0 0-1.3-1.4 5 5 0 0 0-1.8 3l-1.1 3.5a7.2 7.2 0 0 1-1.7 3.4h-1.6M259.6 178.7l-1.9 4.2a8.2 8.2 0 0 1-1.8 3.3l-.4 .2-.4-.1-.5-.5a1.59 1.59 0 0 0 1.4-1.2l1.4-2.7a8.3 8.3 0 0 1 1.7-2.9l.4-.2h-6.2M262 178.2l.4-.2h.4l.5 .5a1.61 1.61 0 0 0-1.3 1.2l-1.5 3.4a5.7 5.7 0 0 1-2.1 3l2.1-5a7.7 7.7 0 0 1 1.5-2.9zM262.3 177.4h-1.6a2.64 2.64 0 0 0-1.5 2.1l-1.5 4.6a5.9 5.9 0 0 1-1.7 3.2 1.16 1.16 0 0 1-1.3-.9l-.1-.3M263.3 178.5h.1M263.3 178.5h6.3"/>
<path d="M263.3 178.5l-.7-1a1.29 1.29 0 0 0-1.5 1.1l-1.7 4.8a9.9 9.9 0 0 1-1.7 3.7l-.5 .2h-1.4M269.5 178.7l-.7 1.4-1.6 4.2a4.7 4.7 0 0 1-1.6 2.4l-.5-.1-.5-.5M269.7 178.5a1.64 1.64 0 0 0-1.3 1.2l-1.6 3.4a5.9 5.9 0 0 1-2 3h-.2M272.4 177.4h-1.8a2.08 2.08 0 0 0-1.3 1.7l-1.7 5a5.9 5.9 0 0 1-1.7 3.2 1.41 1.41 0 0 1-1.4-1.2M273.3 178.3h.1M273.3 178.3h6.3M273.3 178.3a.92 .92 0 0 0-.9-.8 .92 .92 0 0 0-.9 .6l-1 2.2-1.3 4a4.5 4.5 0 0 1-1.8 3h-1.7M279.4 178.7l-2 5.2a7.1 7.1 0 0 1-1.6 2.9l-.4 .1-.4-.1-.4-.4M279.4 178.5l-1.8 5.2a9.3 9.3 0 0 1-1.5 3.4 .97 .97 0 0 1-1.5-.7M279.4 178.5v5.4M279.6 178.3h-.3a8.5 8.5 0 0 0-2.1 3.8 12.5 12.5 0 0 1-2 4.1l-.6 .2M282.4 177.4h-1.9a1.4 1.4 0 0 0-1.1 1.1"/>
<path d="M283.2 178.1l-.5-.6h-.4a4.6 4.6 0 0 0-1.6 2.6l-.7 2.3M283.2 178.1a1.85 1.85 0 0 0-1.3 1.4l-1.2 2.9M283.3 178.1l-.4-.5-.5-.2a3.5 3.5 0 0 0-1.6 2.5l-.8 2.5M289.2 178.7l-1.3 3.7M289.5 178.3l-.2 .3M289.6 178l-6.4 .1M289.6 178.1a1.94 1.94 0 0 0-1.3 1.4l-1.2 2.9M292.5 177.4h-2.1l-.4 .2a11.9 11.9 0 0 0-2.1 4.8M293.3 178h6.3a2.66 2.66 0 0 0-1.5 2l-1.6 4a5.6 5.6 0 0 1-1.5 2.7h-.4M293.3 178.1l-.4-.5-.4-.2a3.2 3.2 0 0 0-1.7 2.5l-1.3 3.8a8.9 8.9 0 0 1-1.6 3.5l-.5 .1h-1.9M293.3 178.1l-.4-.4-.4-.2-.4 .2a7.1 7.1 0 0 0-1.6 3.1l-1.8 4.9M293.3 178a2.88 2.88 0 0 0-1.6 2l-1.6 4a5.6 5.6 0 0 1-1.5 2.7h-.3"/>
<path d="M293.3 178v.1M299.3 178.7h.1M299.4 178.5l-.6 1.2-1.5 4.6a6.4 6.4 0 0 1-1.6 2.9l-.4 .1-.3-.2-.3-.4M302.4 177.4h-2a3.5 3.5 0 0 0-1.6 2.5l-1.3 3.8a10.4 10.4 0 0 1-1.6 3.5l-.4 .1-.5-.1-.4-.5M303.2 178.1l-.6-.6h-.4a5.3 5.3 0 0 0-1.5 2.8l-2 5.6M303.3 178.1l-.4-.5-.5-.2a3.5 3.5 0 0 0-1.6 2.5l-1.3 3.8a9.5 9.5 0 0 1-1.6 3.5l-.4 .1h-2M309.3 178.7h-.1M309.5 178.4l-.9 1.9-1.2 3.5a9.2 9.2 0 0 1-1.5 3.3l-.4 .2-.4-.1-.5-.5M309.6 178.1a2.08 2.08 0 0 0-1.4 1.5l-1.5 4.1a7.9 7.9 0 0 1-1.6 2.8l-.5 .2M309.6 178h-6.4a1.51 1.51 0 0 0-1 .9l-.8 1.6-1.1 3.2a7.9 7.9 0 0 1-1.6 2.8l-.4 .2h6.3M312.5 177.4h-2.1l-.4 .2a11.9 11.9 0 0 0-2.1 4.8l-.4 1.3a8.9 8.9 0 0 1-1.6 3.5l-.5 .1-.4-.1-.4-.5M313.2 178.1l-.4-.5-.4-.1a3.4 3.4 0 0 0-1.6 2.4l-2.1 6"/>
<path d="M313.3 178.1l-.4-.5-.4-.2a3.2 3.2 0 0 0-1.7 2.5l-1.3 3.8a8.9 8.9 0 0 1-1.6 3.5l-.5 .1h-2M313.3 178.1a1.58 1.58 0 0 0-1.3 1.2l-1.9 5a4.6 4.6 0 0 1-1.6 2.4h-.2M313.3 178.1h.1M319.3 178.7l-1.7 4.6a12.5 12.5 0 0 1-1.5 3.6l-.4 .3-.4 .1-.6-.6M319.6 178l-6.3 .1M319.6 178.1a1.62 1.62 0 0 0-1.2 1.2l-1.6 3.9a7.4 7.4 0 0 1-1.9 3.5h-.3M322.4 177.4h-2a3.5 3.5 0 0 0-1.6 2.5l-1.3 3.8a9.5 9.5 0 0 1-1.7 3.5l-.3 .1-.5-.1-.4-.5M323.2 178.1l-.7-.6-.3 .1a13.4 13.4 0 0 0-2.4 5.3l-1.1 2.9M323.3 178.1a2.2 2.2 0 0 0-1.5 1.7l-1.6 4.1a6.5 6.5 0 0 1-1.5 2.7l-.5 .1h6.4M323.3 178.1l-.4-.5-.5-.2a3.5 3.5 0 0 0-1.6 2.5l-1.3 3.8a9.5 9.5 0 0 1-1.6 3.5l-.4 .1h-2M329.3 178.7l-1.9 5.3a6.6 6.6 0 0 1-1.6 3.1l-.4 .2-.8-.6M329.5 178l-6.2 .1"/>
<path d="M329.5 178.3v-.2a2.7 2.7 0 0 0-1.3 1.7l-1.6 4.1a7 7 0 0 1-1.6 2.7l-.4 .1M367.4 178.4a4.9 4.9 0 0 1 7.2 1.6 4.9 4.9 0 0 1-2.3 6.9 4.9 4.9 0 0 1-6.7-3M367.5 178.4h.3a5.4 5.4 0 0 1 5.9 1.3 4.4 4.4 0 0 1-.8 6.1 4.4 4.4 0 0 1-6.1-.7l-1.1-1.1M367.5 178.4a4.6 4.6 0 0 0-1.9 5.5M367.5 178.4a4.9 4.9 0 0 1 7 1.6 4.9 4.9 0 0 1-2.2 6.9 4.9 4.9 0 0 1-6.6-2.9M99.4 185.7l2.8 1.6M108.9 184.6l-.8 1.5M114.4 185.4l.4 .7M119 180.1l-1.1 2.3a8.5 8.5 0 0 1-2.1 3.4l-.5 .1-.8-.5M124.4 185.4l.4 .7M128.9 184.6l-.8 1.5M129 180.1l-1.1 2.3a9.1 9.1 0 0 1-2.1 3.4l-.5 .1-.7-.5"/>
<path d="M129.4 182.5l-.6 2a5.2 5.2 0 0 1-1.6 2.8h-1.3M129.5 182.4h.5M129.5 182.4l-.1 .1M130 182.4h.7M130 182.4l-1.1 2.2M130.7 182.4a5.8 5.8 0 0 1-2.2 2.9M130.7 182.4h6.4M134.4 185.4l.4 .7M137.1 182.4a6.5 6.5 0 0 1-2.1 2.9l-6.5 .1M137.1 182.4h.8M137.9 182.4a8.1 8.1 0 0 1-2.1 3.4l-.5 .1-.8-.5M137.9 182.4h.5"/>
<path d="M138.4 182.4l-.4 1.2a11 11 0 0 1-1.5 3.4l-.4 .3a1.57 1.57 0 0 1-1.3-1.2M218.9 184.6l-.8 1.5M229.4 182.5l-.3 1.2a9.5 9.5 0 0 1-1.7 3.5l-.4 .1h-1.1M229.4 182.4h.6M229.4 182.4v.1M230 182.4l-1.9 3.7M230 182.4h.8M230.8 182.4l-.5 .8a4.1 4.1 0 0 1-1.8 2.1M230.8 182.4h6.3M237.1 182.4l-.4 .8a5.6 5.6 0 0 1-1.6 2.1l-6.6 .1M237.1 182.4h.8M237.9 182.4l-.4 .9a5.6 5.6 0 0 1-1.7 2.5 1.01 1.01 0 0 1-1.3-.4"/>
<path d="M237.9 182.4h.5M238.4 185.6h6.3M238.4 182.4l-.4 1.3a10.4 10.4 0 0 1-1.6 3.5l-.5 .1a2.81 2.81 0 0 1-1.5-1.9M239 180.1l-1.1 2.3M248.4 185.8a3.1 3.1 0 0 0 1.7-2l.9-1.9a8.3 8.3 0 0 1 1.7-2.9l.6-.2-.5-.5h-.4a3.9 3.9 0 0 0-1.8 2.5l-2.3 5.3M248.4 185.8h6.3M254.5 185.8l.1 .3M254.6 185.8h.1M258.4 186.1h6.3M264.6 186.1h.1M264.7 186.1h.1M268.3 186.4h6.3"/>
<path d="M268.5 186.1l2.1-5.5a6.1 6.1 0 0 1 1.6-2.8l.4-.1 .7 .6h-.4a8.5 8.5 0 0 0-2 3.8 12.5 12.5 0 0 1-2.1 4.1l-.5 .2M278.3 186.7h6.4M278.7 186l-.1 .1M279.4 183.9l-.2 .7a4.6 4.6 0 0 1-1.6 2.7h-2M280 182.4h.1M280 182.4l-.6 1.5M280 182.4h.7M280 182.4l-1.3 3.4M280.7 182.4h6.4M280.7 182.4l-.3 1a6.3 6.3 0 0 1-2 3.3l-.1-.1M284.7 186.7h.1M287.1 182.4h.8"/>
<path d="M287.1 182.4l-.4 1a6.3 6.3 0 0 1-1.9 3.3l-.1-.1 .5 .5 .4 .1a4.1 4.1 0 0 0 1.5-2.5l.8-2.3M287.9 182.4h.1M287.9 182.4l-1 3.1a2.67 2.67 0 0 1-1.4 1.8l-.6-.2-.3-.4M288.3 186.7h6.3M288.6 186v.1M288.6 186h.1M294.6 186.7h.1M298.6 186v.1M304.6 186.7h.1M308.3 186.7h6.3M308.6 186v.1M314.6 186.7h.1"/>
<path d="M318.6 186v.1M318.7 185.9l-.2 .3M324.6 186.7h.1M328.3 186.7a1.73 1.73 0 0 0 1.2-1.1v1.1zM328.6 186v.1M329.5 183.9v-5.5l-2 5.3a8.9 8.9 0 0 1-1.6 3.5l-.5 .1-.4-.1-.4-.5M329.5 183.9a10.3 10.3 0 0 1-1.6 3.3l-.5 .1h-2M329.5 184v1.6M329.5 184l-.8 1.9M365.6 183.9l.1 .1"/>
<circle cx="370.3" cy="182.4" r="1.7"/>
</g>
<g font-size="8">
<text x="341" y="257.1">Precious Plastics</text>
<text x="335.2" y="264.8">Screw V4.2 - 30mm</text>
</g>
<g font-size="5.3">
<text x="41" y="8.9">8</text>
<text x="88.5" y="8.9">7</text>
<text x="138.5" y="8.9">6</text>
<text x="188.5" y="8.9">5</text>
<text x="238.5" y="8.9">4</text>
<text x="288.5" y="8.9">3</text>
<text x="338.5" y="8.9">2</text>
<text x="386" y="8.9">1</text>
<text x="16.2" y="30.7">F</text>
<text x="411.2" y="30.7">F</text>
<text x="16.1" y="74.9">E</text>
<text x="411.1" y="74.9">E</text>
<text x="15.5" y="124.9">D</text>
<text x="410.5" y="124.9">D</text>
<text x="15.4" y="174.9">C</text>
<text x="410.4" y="174.9">C</text>
<text x="16" y="224.9">B</text>
<text x="411" y="224.9">B</text>
<text x="15.5" y="269.2">A</text>
<text x="410.5" y="269.2">A</text>
<text x="41" y="290.9">8</text>
<text x="88.5" y="290.9">7</text>
<text x="138.5" y="290.9">6</text>
<text x="188.5" y="290.9">5</text>
<text x="238.5" y="290.9">4</text>
<text x="288.5" y="290.9">3</text>
<text x="338.5" y="290.9">2</text>
<text x="386" y="290.9">1</text>
</g>
<g font-size="4.7" fill="#808080">
<text x="190.9" y="73.5">790</text>
<text x="76.2" y="79.5">115.05</text>
<text x="227.8" y="141.3">600</text>
<text x="178.4" y="147.3">300</text>
<text x="251.7" y="147.3">150</text>
<text x="301.2" y="147.3">150</text>
<text x="93.5" y="159.3">190</text>
<text x="78" y="165.3">100</text>
<text x="114.7" y="165.3">30</text>
<text x="118.4" y="171">3</text>
<text x="50.6" y="177.8" transform="rotate(-90 50.6 177.8)">0</text>
<text x="55.1" y="177.8" transform="rotate(-90 55.1 177.8)">0.05</text>
<text x="55.1" y="192.5" transform="rotate(-90 55.1 192.5)">20 h9 -</text>
<text x="99.5" y="200" transform="rotate(-90 99.5 200)">0</text>
<text x="328.1" y="212.2">10.20</text>
<text x="347.3" y="212.2">29.25</text>
<text x="104" y="221.2" transform="rotate(-90 104 221.2)">29.70 h9 -0.05</text>
<text x="324.2" y="217.8">M12 - 6H</text>
<text x="351.1" y="217.8">24</text>
</g>
<g font-size="4.7">
<text x="158" y="166.5" transform="rotate(-90 158 166.5)">+0.05</text>
<text x="319.1" y="167.7" transform="rotate(-90 319.1 167.7)">+0.05</text>
<text x="162.5" y="172.9" transform="rotate(-90 162.5 172.9)">18 -0.05</text>
<text x="178.5" y="171.6">R=2.5</text>
<text x="323.6" y="174.2" transform="rotate(-90 323.6 174.2)">26 -0.05</text>
<text x="121.7" y="206">Feed zone channel depth: 6mm</text>
<text x="121.7" y="210.6">(from nominal size 30mm)</text>
<text x="241.1" y="212.5">Channel depth: 2 mm</text>
<text x="241.1" y="217.1">(from nominal size 30mm)</text>
<text x="169.8" y="222.7">Compression zone ratio</text>
<text x="169.8" y="227.2">3:1</text>
</g>
<text font-size="4" x="341.9" y="276.6">PPV4.1- Screw - D=30 L=600</text>
<text font-size="3.9" x="401.7" y="277.2">A3</text>
<g font-size="3.5">
<text x="335.2" y="243.3">SCALE:1:3</text>
<text x="392.4" y="242.3">A</text>
<text x="297.3" y="257.5">DEBURR AND</text>
<text x="297.3" y="261.1">BREAK SHARP</text>
<text x="297.3" y="264.6">EDGES</text>
</g>
<g font-size="3.2">
<text x="287.7" y="243.3">Chrome plated / Polished</text>
<text x="292.2" y="277.9">1.8509 (38CrMoAlA)</text>
</g>
<g font-size="2.8">
<text x="295.9" y="285.1">WEIGHT: 2453.63</text>
<text x="388.5" y="285.1">SHEET 1 OF 1</text>
</g>
<g font-size="2">
<text x="231.8" y="238.1">UNLESS OTHERWISE SPECIFIED:</text>
<text x="287.1" y="238">FINISH:</text>
<text x="331.1" y="238">DO NOT SCALE DRAWING</text>
<text x="358.6" y="238">Supplier</text>
<text x="392.4" y="238">REVISION</text>
<text x="231.8" y="240.6">DIMENSIONS ARE IN MILLIMETERS</text>
<text x="231.8" y="243.1">GEOMETRICAL TOLERANCES ACCORDING ISO 2768</text>
<text x="231.8" y="245.6">GENERAL SURFACE FINISH:</text>
<text x="244.3" y="252">NAME</text>
<text x="260" y="251.9">SIGNATURE</text>
<text x="277.2" y="251.9">DATE</text>
<text x="331.9" y="251.9">TITLE:</text>
<text x="230.6" y="256.1">DRAWN</text>
<text x="238.3" y="256.1">Peter-Bas Schelling</text>
<text x="275.2" y="255.9">30-4-2019</text>
<text x="230.9" y="260.3">CHK'D</text>
<text x="230.4" y="264.4">APPV'D</text>
<text x="287.4" y="272.9">MATERIAL:</text>
<text x="331.1" y="272.9">DWG NO.</text>
<text x="330.8" y="284.7">CUSTOMER:</text>
</g>
</svg>
